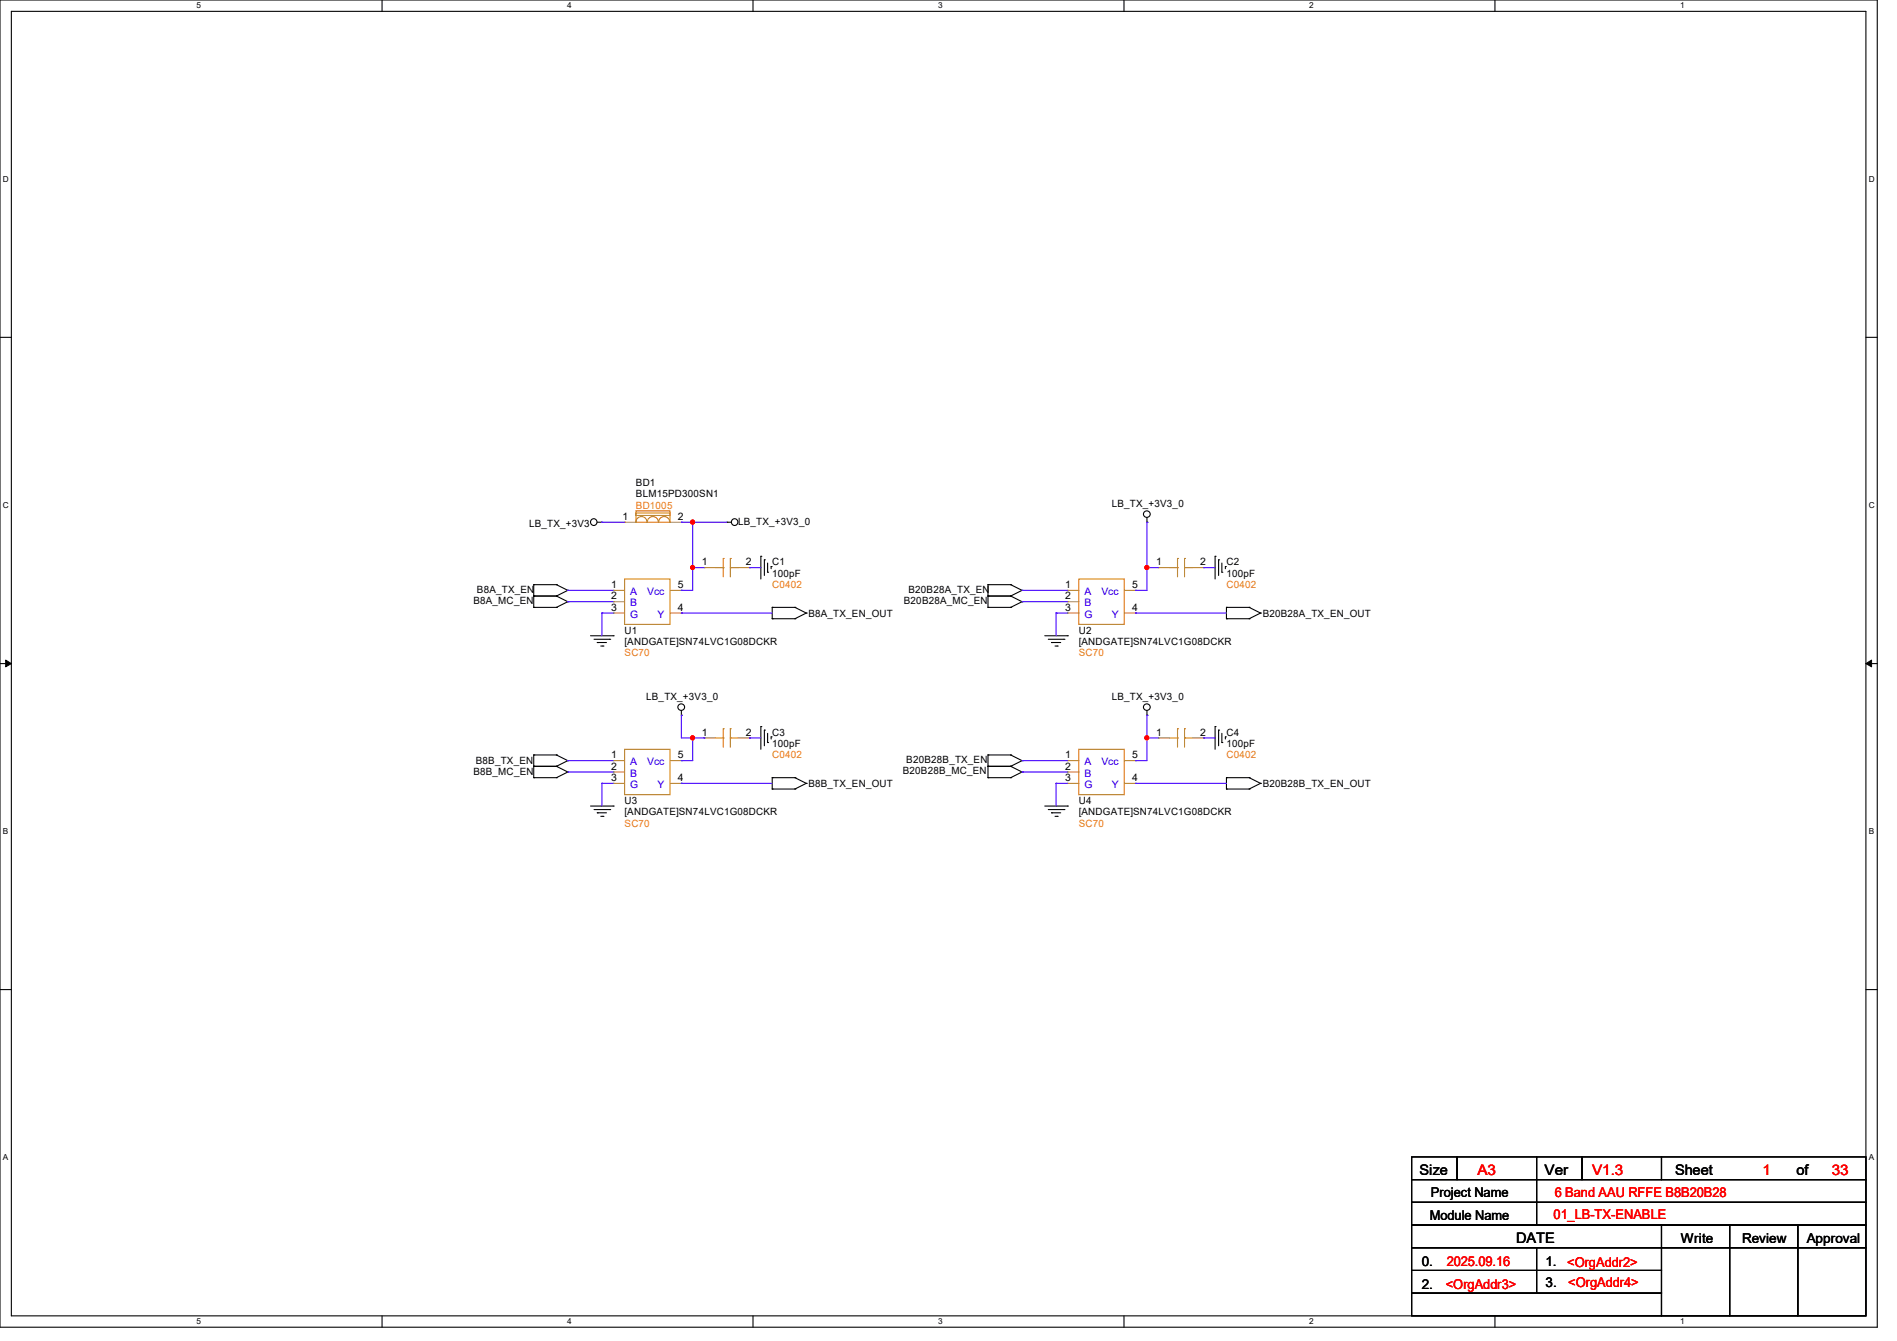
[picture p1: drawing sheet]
<svg xmlns="http://www.w3.org/2000/svg" width="297mm" height="210mm" viewBox="0 0 297 210" stroke-linecap="round" stroke-linejoin="round" font-family="sans-serif">
<path d="M0 0h293.9v207.9h-293.9zM1.8 1.8h290.3v204.3h-290.3z" fill="none" stroke="#000" stroke-width=".17"/>
<g fill="#fff">
<path d="M30.8 .2h.7v1.4h-.7z"/>
<path d="M30.8 206.2h.7v1.4h-.7z"/>
</g>
<path d="M59.8 0v1.8M59.8 206.1v1.8" fill="none" stroke="#000" stroke-width=".17"/>
<g fill="#fff">
<path d="M88.8 .2h.7v1.4h-.7z"/>
<path d="M88.8 206.2h.7v1.4h-.7z"/>
</g>
<path d="M117.9 0v1.8M117.9 206.1v1.8" fill="none" stroke="#000" stroke-width=".17"/>
<g fill="#fff">
<path d="M146.9 .2h.7v1.4h-.7z"/>
<path d="M146.9 206.2h.7v1.4h-.7z"/>
</g>
<path d="M176 0v1.8M176 206.1v1.8" fill="none" stroke="#000" stroke-width=".17"/>
<g fill="#fff">
<path d="M205 .2h.7v1.4h-.7z"/>
<path d="M205 206.2h.7v1.4h-.7z"/>
</g>
<path d="M234.1 0v1.8M234.1 206.1v1.8" fill="none" stroke="#000" stroke-width=".17"/>
<g fill="#fff">
<path d="M263.1 .2h.6v1.4h-.6z"/>
<path d="M263.1 206.2h.6v1.4h-.6z"/>
<path d="M.5 27.3h.9v1.4h-.9z"/>
<path d="M292.6 27.3h.9v1.4h-.9z"/>
<path d="M.5 78.4h.9v1.4h-.9z"/>
<path d="M292.6 78.4h.9v1.4h-.9z"/>
</g>
<path d="M0 52.8h1.8M292.1 52.8h1.8" fill="none" stroke="#000" stroke-width=".17"/>
<g fill="#fff">
<path d="M.5 129.5h.8v1.4h-.8z"/>
<path d="M292.6 129.5h.8v1.4h-.8z"/>
</g>
<path d="M0 103.9h1.8M292.1 103.9h1.8" fill="none" stroke="#000" stroke-width=".17"/>
<path d="M.9 103.4l.9 .5-.9 .5zM292.1 103.9l.9-.5v1z" fill="#000" stroke="#000" stroke-width=".16"/>
<g fill="#fff">
<path d="M.5 180.5h.8v1.4h-.8z"/>
<path d="M292.6 180.5h.8v1.4h-.8z"/>
</g>
<g fill="none" stroke="#000" stroke-width=".17">
<path d="M83.6 93.3h.1M83.6 91.6h.1M83.6 95.1h.1M83.6 91.6h3.5M83.6 93.3h3.5M83.6 91.6v3.5M83.6 95.1h3.5M87.1 91.6h.1M87.1 93.3h.1M87.1 95.1h.1M87.1 91.6l1.8 .9M87.1 93.3l1.8 .9"/>
<path d="M88.9 92.5h.1M88.9 94.2h.1M88.9 92.5l-1.8 .8M88.9 94.2l-1.8 .9M92.5 99.6h3.5M93.5 81.8h.7M94.2 81.8h.1M96 99.6h.1M113.8 81.8h.1M113.8 81.8h.7M119.1 87.1h.1M119.1 87.1v3.6"/>
<path d="M119.7 87.7h.1M119.7 87.7v2.4M120.2 89.6h.1M120.2 88.2v1.4M120.7 88.7h.1M120.7 88.7v.4M120.9 96.9h.1M120.9 95.1h.1M120.9 95.1h3.6M120.9 96.9h3.6M120.9 95.1v1.8M124.5 95.1h.1"/>
<path d="M124.5 96.9h.1M124.5 95.1l1.7 .9M126.2 96h.1M126.2 96l-1.7 .9M154.7 93.3h.1M154.7 91.6h.1M154.7 95.1h.1M154.7 91.6h3.5M154.7 93.3h3.5M154.7 91.6v3.5M154.7 95.1h3.5M158.2 91.6h.1"/>
<path d="M158.2 93.3h.1M158.2 95.1h.1M158.2 91.6l1.8 .9M158.2 93.3l1.8 .9M160 92.5h.1M160 94.2h.1M160 92.5l-1.8 .8M160 94.2l-1.8 .9M163.6 99.6h3.5M167.1 99.6h.1M179.6 81.8h.1M179.6 81.1v.7"/>
<path d="M190.2 87.1h.1M190.2 87.1v3.6M190.8 87.7h.1M190.8 87.7v2.4M191.3 89.6h.1M191.3 88.2v1.4M191.9 88.7h.1M191.9 88.7v.4M192 96.9h.1M192 95.1h.1M192 95.1h3.6M192 96.9h3.6"/>
<path d="M192 95.1v1.8M195.6 95.1h.1M195.6 96.9h.1M195.6 95.1l1.8 .9M197.4 96h.1M197.4 96l-1.8 .9M83.6 118.2h.1M83.6 118.2v3.6M83.6 118.2h3.5M87.1 118.2h.1M87.1 118.2l1.8 .9M88.9 119.1h.1"/>
<path d="M88.9 119.1l-1.8 .9M93 100.1h2.5M93.5 100.6h.1M93.5 100.6h1.5M94.1 101.2h.3M94.4 101.2h.1M95.5 100.1h.1M106.7 112h.1M106.7 111.3v.7M119.1 113.8h.1M119.1 113.8v3.5M119.7 114.3h.1"/>
<path d="M119.7 114.3v2.5M120.2 116.3h.1M120.2 114.9v1.4M120.7 115.4h.1M120.7 115.4v.3M154.7 118.2h.1M154.7 118.2v3.6M154.7 118.2h3.5M158.2 118.2h.1M158.2 118.2l1.8 .9M160 119.1h.1M160 119.1l-1.8 .9"/>
<path d="M164.1 100.1h2.5M164.6 100.6h.1M164.6 100.6h1.5M165.2 101.2h.3M165.5 101.2h.1M166.6 100.1h.1M179.6 112h.1M179.6 111.3v.7M190.2 113.8h.1M190.2 113.8v3.5M190.8 114.3h.1M190.8 114.3v2.5"/>
<path d="M191.3 116.3h.1M191.3 114.9v1.4M191.9 115.4h.1M191.9 115.4v.3M83.6 120h.1M83.6 121.8h.1M83.6 120h3.5M83.6 121.8h3.5M87.1 120h.1M87.1 121.8h.1M87.1 120l1.8 .9M88.9 120.9h.1"/>
<path d="M88.9 120.9l-1.8 .9M92.5 126.2h3.5M93 126.8h2.5M93.5 127.3h.1M93.5 127.3h1.5M94.1 127.8h.3M94.4 127.8h.1M95.5 126.8h.1M96 126.2h.1M120.9 123.6h.1M120.9 121.8h.1M120.9 121.8v1.8"/>
<path d="M120.9 121.8h3.6M120.9 123.6h3.6M124.5 121.8h.1M124.5 123.6h.1M124.5 121.8l1.7 .9M126.2 122.7h.1M126.2 122.7l-1.7 .9M154.7 120h.1M154.7 121.8h.1M154.7 120h3.5M154.7 121.8h3.5M158.2 120h.1"/>
<path d="M158.2 121.8h.1M158.2 120l1.8 .9M160 120.9h.1M160 120.9l-1.8 .9M163.6 126.2h3.5M164.1 126.8h2.5M164.6 127.3h.1M164.6 127.3h1.5M165.2 127.8h.3M165.5 127.8h.1M166.6 126.8h.1M167.1 126.2h.1"/>
<path d="M192 123.6h.1M192 121.8h.1M192 121.8v1.8M192 121.8h3.6M192 123.6h3.6M195.6 121.8h.1M195.6 123.6h.1M195.6 121.8l1.8 .9M197.4 122.7h.1M197.4 122.7l-1.8 .9M0 155h1.8M292.1 155h1.8"/>
<path d="M221 188.3h19.6v3.6h-19.6zM221 195.4h19.6v3.6h-19.6zM221 181.2h7.1v3.5h-7.1zM221 191.9h39.1v3.5h-39.1zM221 184.7h19.6v3.6h-19.6zM221 199h19.6v3.5h-19.6zM228.1 181.2h12.5v3.5h-12.5zM240.6 188.3h51.5v3.6h-51.5zM240.6 195.4h19.5v3.6h-19.5zM240.6 181.2h7.1v3.5h-7.1zM240.6 184.7h51.5v3.6h-51.5zM240.6 199h19.5v3.5h-19.5z"/>
<path d="M247.7 181.2h12.4v3.5h-12.4zM260.1 195.4h10.7v10.7h-10.7zM260.1 191.9h10.7v3.5h-10.7zM260.1 181.2h32v3.5h-32zM270.8 195.4h10.7v10.7h-10.7zM270.8 191.9h10.7v3.5h-10.7zM281.5 195.4h10.6v10.7h-10.6zM281.5 191.9h10.6v3.5h-10.6zM221 202.5h39.1v3.6h-39.1z"/>
<circle cx="93" cy="81.8" r=".52"/>
<circle cx="115" cy="81.8" r=".52"/>
<circle cx="179.6" cy="80.5" r=".52"/>
<circle cx="106.7" cy="110.7" r=".52"/>
<circle cx="179.6" cy="110.7" r=".52"/>
</g>
<g fill="none" stroke="#cc8006" stroke-width=".17">
<path d="M97.8 90.7h7.1v7.1h-7.1zM99.6 80.3h5.3v.4h-5.3zM99.6 80h5.3v1.8h-5.3zM101.3 81.8a.87 .87 0 0 0-.9-.9 .87 .87 0 0 0-.8 .9M103.1 81.8a.87 .87 0 0 0-.9-.9 .87 .87 0 0 0-.9 .9M104.9 81.8a.87 .87 0 0 0-.9-.9 .87 .87 0 0 0-.9 .9M112 88.9h1.2M113.2 88.9h.1M113.2 87.5h.1M113.2 87.5v2.8M114.3 87.5h.1M114.3 88.9h.1"/>
<path d="M114.3 87.5v2.8M114.3 88.9h1.3M168.9 90.7h7.1v7.1h-7.1zM183.1 88.9h1.3M184.4 88.9h.1M184.4 87.5h.1M184.4 87.5v2.8M185.5 87.5h.1M185.5 88.9h.1M185.5 87.5v2.8M185.5 88.9h1.2M97.8 117.3h7.1v7.2h-7.1z"/>
<path d="M112 115.6h1.2M113.2 115.6h.1M113.2 114.1h.1M113.2 114.1v2.9M114.3 114.1h.1M114.3 115.6h.1M114.3 114.1v2.9M114.3 115.6h1.3M168.9 117.3h7.1v7.2h-7.1zM183.1 115.6h1.3M184.4 115.6h.1M184.4 114.1h.1"/>
<path d="M184.4 114.1v2.9M185.5 114.1h.1M185.5 115.6h.1M185.5 115.6h1.2M185.5 114.1v2.9"/>
</g>
<g fill="none" stroke="#a84" stroke-width=".17">
<path d="M96 92.5h.1M96 94.2h.1M96 96h.1M96 92.5h1.8M96 94.2h1.8M96 96h1.8M97.8 81.8h.1M97.8 81.8h1.8M104.9 92.5h1.8M104.9 96h1.8M104.9 81.8h1.8M106.7 96h.1"/>
<path d="M106.7 92.5h.1M106.7 81.8h.1M110.2 88.9h.1M110.2 88.9h1.8M115.6 88.9h1.7M117.3 88.9h.1M167.1 92.5h.1M167.1 94.2h.1M167.1 96h.1M167.1 92.5h1.8M167.1 94.2h1.8M167.1 96h1.8"/>
<path d="M176 92.5h1.8M176 96h1.8M177.8 96h.1M177.8 92.5h.1M181.4 88.9h.1M181.4 88.9h1.7M186.7 88.9h1.8M188.5 88.9h.1M96 119.1h.1M96 119.1h1.8M104.9 119.1h1.8M106.7 119.1h.1"/>
<path d="M110.2 115.6h.1M110.2 115.6h1.8M115.6 115.6h1.7M117.3 115.6h.1M167.1 119.1h.1M167.1 119.1h1.8M176 119.1h1.8M177.8 119.1h.1M181.4 115.6h.1M181.4 115.6h1.7M186.7 115.6h1.8M188.5 115.6h.1"/>
<path d="M96 120.9h.1M96 122.7h.1M96 120.9h1.8M96 122.7h1.8M104.9 122.7h1.8M106.7 122.7h.1M167.1 120.9h.1M167.1 122.7h.1M167.1 120.9h1.8M167.1 122.7h1.8M176 122.7h1.8M177.8 122.7h.1"/>
</g>
<g fill="none" stroke="#4200ff" stroke-width=".17">
<path d="M88.9 92.5h.1M88.9 94.2h.1M88.9 92.5h7.1M88.9 94.2h7.1M94.2 96h.1M94.2 81.8h.1M94.2 96h1.8M94.2 96v3.6M94.2 81.8h3.6M106.7 92.5h.1M106.7 96h.1M106.7 81.8h.1"/>
<path d="M106.7 96h14.2M106.7 81.8h7.1M108.5 81.8h.1M108.5 88.9h.1M108.5 81.8v10.7h-1.8M108.5 88.9h1.7M117.3 88.9h.1M117.3 88.9h1.8M160 92.5h.1M160 94.2h.1M160 92.5h7.1M160 94.2h7.1"/>
<path d="M165.4 96h.1M165.4 96h1.7M165.4 96v3.6M177.8 92.5h.1M177.8 96h.1M177.8 96h14.2M179.6 88.9h.1M179.6 81.8h.1M179.6 88.9h1.8M179.6 81.8v10.7h-1.8M188.5 88.9h.1M188.5 88.9h1.7"/>
<path d="M88.9 119.1h.1M88.9 119.1h7.1M106.7 112h.1M106.7 119.1h.1M106.7 112v3.6h3.5M108.5 115.6h.1M108.5 115.6v3.5h-1.8M110.2 115.6h.1M117.3 115.6h.1M117.3 115.6h1.8M160 119.1h.1M160 119.1h7.1"/>
<path d="M177.8 119.1h.1M179.6 112h.1M179.6 115.6h.1M179.6 112v7.1h-1.8M179.6 115.6h1.8M188.5 115.6h.1M188.5 115.6h1.7M88.9 120.9h.1M88.9 120.9h7.1M94.2 122.7h.1M94.2 122.7v3.5M94.2 122.7h1.8"/>
<path d="M106.7 122.7h.1M106.7 122.7h14.2M160 120.9h.1M160 120.9h7.1M165.4 122.7h.1M165.4 122.7v3.5M165.4 122.7h1.7M177.8 122.7h.1M177.8 122.7h14.2"/>
</g>
<g fill="#f00" stroke="#f00" stroke-width=".17">
<circle cx="108.4" cy="88.9" r=".32"/>
<circle cx="179.6" cy="88.9" r=".32"/>
<circle cx="108.4" cy="115.5" r=".32"/>
<circle cx="179.6" cy="115.5" r=".32"/>
<circle cx="108.4" cy="81.8" r=".32"/>
</g>
<g font-size="2.3">
<text x="222.2" y="184">Size</text>
<text x="241.8" y="184">Ver</text>
<text x="262.3" y="184">Sheet</text>
<text x="281.3" y="184">of</text>
<text x="237.4" y="194.6">DATE</text>
</g>
<g font-size="2.3" fill="#f00">
<text x="231.3" y="184">A3</text>
<text x="249.3" y="184">V1.3</text>
<text x="275.9" y="184">1</text>
<text x="286.8" y="184">33</text>
</g>
<g font-size="2.1">
<text x="223.9" y="191.1">Module Name</text>
<text x="224" y="187.4">Project Name</text>
<text x="263.1" y="194.7">Write</text>
<text x="272.7" y="194.7">Review</text>
<text x="282.9" y="194.7">Approval</text>
<text x="222.6" y="198.2">0.</text>
<text x="222.6" y="201.8">2.</text>
<text x="242" y="198.2">1.</text>
<text x="242" y="201.6">3.</text>
</g>
<g font-size="2.1" fill="#f00">
<text x="243.2" y="191">01_LB-TX-ENABLE</text>
<text x="243.4" y="187.4">6 Band AAU RFFE B8B20B28</text>
<text x="226.4" y="201.8">&lt;OrgAddr3&gt;</text>
<text x="226.5" y="198.2">2025.09.16</text>
<text x="245.4" y="198.4">&lt;OrgAddr2&gt;</text>
<text x="245.5" y="201.6">&lt;OrgAddr4&gt;</text>
</g>
<g font-size="1.6">
<text x="99.6" y="76.1">BD1</text>
<text x="99.6" y="77.9">BLM15PD300SN1</text>
<text x="82.8" y="82.5">LB_TX_+3V3</text>
<text x="97.4" y="81.4">1</text>
<text x="106.1" y="81.4">2</text>
<text x="115.6" y="82.2">LB_TX_+3V3_0</text>
<text x="174.1" y="79.3">LB_TX_+3V3_0</text>
<text x="109.9" y="88.5">1</text>
<text x="116.8" y="88.5">2</text>
<text x="120.9" y="88.6">C1</text>
<text x="181" y="88.5">1</text>
<text x="187.9" y="88.5">2</text>
<text x="192" y="88.6">C2</text>
<text x="74.1" y="94.6">B8A_MC_EN</text>
<text x="74.7" y="92.8">B8A_TX_EN</text>
<text x="95.7" y="92.1">1</text>
<text x="95.7" y="93.9">2</text>
<text x="95.7" y="95.6">3</text>
<text x="106.1" y="95.6">4</text>
<text x="106.1" y="92.1">5</text>
<text x="120.9" y="90.3">100pF</text>
<text x="141.5" y="94.6">B20B28A_MC_EN</text>
<text x="142.2" y="92.8">B20B28A_TX_EN</text>
<text x="166.8" y="92.1">1</text>
<text x="166.8" y="93.9">2</text>
<text x="166.8" y="95.6">3</text>
<text x="177.2" y="95.6">4</text>
<text x="177.2" y="92.1">5</text>
<text x="192" y="90.3">100pF</text>
<text x="97.8" y="99.2">U1</text>
<text x="97.8" y="101">[ANDGATE]SN74LVC1G08DCKR</text>
<text x="126.6" y="96.6">B8A_TX_EN_OUT</text>
<text x="168.9" y="99.2">U2</text>
<text x="168.9" y="101">[ANDGATE]SN74LVC1G08DCKR</text>
<text x="197.7" y="96.6">B20B28A_TX_EN_OUT</text>
<text x="101.2" y="109.6">LB_TX_+3V3_0</text>
<text x="174.1" y="109.6">LB_TX_+3V3_0</text>
<text x="74.5" y="119.7">B8B_TX_EN</text>
<text x="95.7" y="118.7">1</text>
<text x="106.1" y="118.7">5</text>
<text x="109.9" y="115.2">1</text>
<text x="116.8" y="115.2">2</text>
<text x="120.9" y="115.2">C3</text>
<text x="120.9" y="117">100pF</text>
<text x="141.9" y="119.5">B20B28B_TX_EN</text>
<text x="166.8" y="118.7">1</text>
<text x="177.2" y="118.7">5</text>
<text x="181" y="115.2">1</text>
<text x="187.9" y="115.2">2</text>
<text x="192" y="115.2">C4</text>
<text x="192" y="117">100pF</text>
<text x="74.1" y="121.5">B8B_MC_EN</text>
<text x="95.7" y="120.5">2</text>
<text x="95.7" y="122.3">3</text>
<text x="97.8" y="125.9">U3</text>
<text x="106.1" y="122.3">4</text>
<text x="126.6" y="123.2">B8B_TX_EN_OUT</text>
<text x="141.4" y="121.3">B20B28B_MC_EN</text>
<text x="166.8" y="120.5">2</text>
<text x="166.8" y="122.3">3</text>
<text x="168.9" y="125.9">U4</text>
<text x="177.2" y="122.3">4</text>
<text x="197.7" y="123.2">B20B28B_TX_EN_OUT</text>
<text x="97.8" y="127.7">[ANDGATE]SN74LVC1G08DCKR</text>
<text x="168.9" y="127.7">[ANDGATE]SN74LVC1G08DCKR</text>
</g>
<g font-size="1.6" fill="#ff8000">
<text x="99.6" y="79.7">BD1005</text>
<text x="120.9" y="92.1">C0402</text>
<text x="192" y="92.1">C0402</text>
<text x="97.8" y="102.8">SC70</text>
<text x="168.9" y="102.8">SC70</text>
<text x="120.9" y="118.8">C0402</text>
<text x="192" y="118.8">C0402</text>
<text x="97.8" y="129.5">SC70</text>
<text x="168.9" y="129.5">SC70</text>
</g>
<g font-size="1.6" fill="#00c">
<text x="98.7" y="93.2">A</text>
<text x="98.7" y="95">B</text>
<text x="101.3" y="93.2">Vcc</text>
<text x="169.8" y="93.2">A</text>
<text x="169.8" y="95">B</text>
<text x="172.5" y="93.2">Vcc</text>
<text x="98.7" y="96.7">G</text>
<text x="103" y="96.7">Y</text>
<text x="169.8" y="96.7">G</text>
<text x="174.1" y="96.7">Y</text>
<text x="98.7" y="119.8">A</text>
<text x="101.3" y="119.8">Vcc</text>
<text x="169.8" y="119.8">A</text>
<text x="172.5" y="119.8">Vcc</text>
<text x="98.7" y="121.6">B</text>
<text x="98.7" y="123.4">G</text>
<text x="103" y="123.4">Y</text>
<text x="169.8" y="121.6">B</text>
<text x="169.8" y="123.4">G</text>
<text x="174.1" y="123.4">Y</text>
</g>
<g font-size="1.3">
<text x="30.8" y="1.3">5</text>
<text x="88.8" y="1.3">4</text>
<text x="146.9" y="1.3">3</text>
<text x="205" y="1.3">2</text>
<text x="263.1" y="1.3">1</text>
<text x=".5" y="28.4">D</text>
<text x="292.6" y="28.4">D</text>
<text x=".5" y="79.5">C</text>
<text x="292.6" y="79.5">C</text>
<text x=".5" y="130.6">B</text>
<text x="292.6" y="130.6">B</text>
<text x=".5" y="181.7">A</text>
<text x="292.6" y="181.7">A</text>
<text x="30.8" y="207.4">5</text>
<text x="88.8" y="207.4">4</text>
<text x="146.9" y="207.4">3</text>
<text x="205" y="207.4">2</text>
<text x="263.1" y="207.4">1</text>
</g>
</svg>
